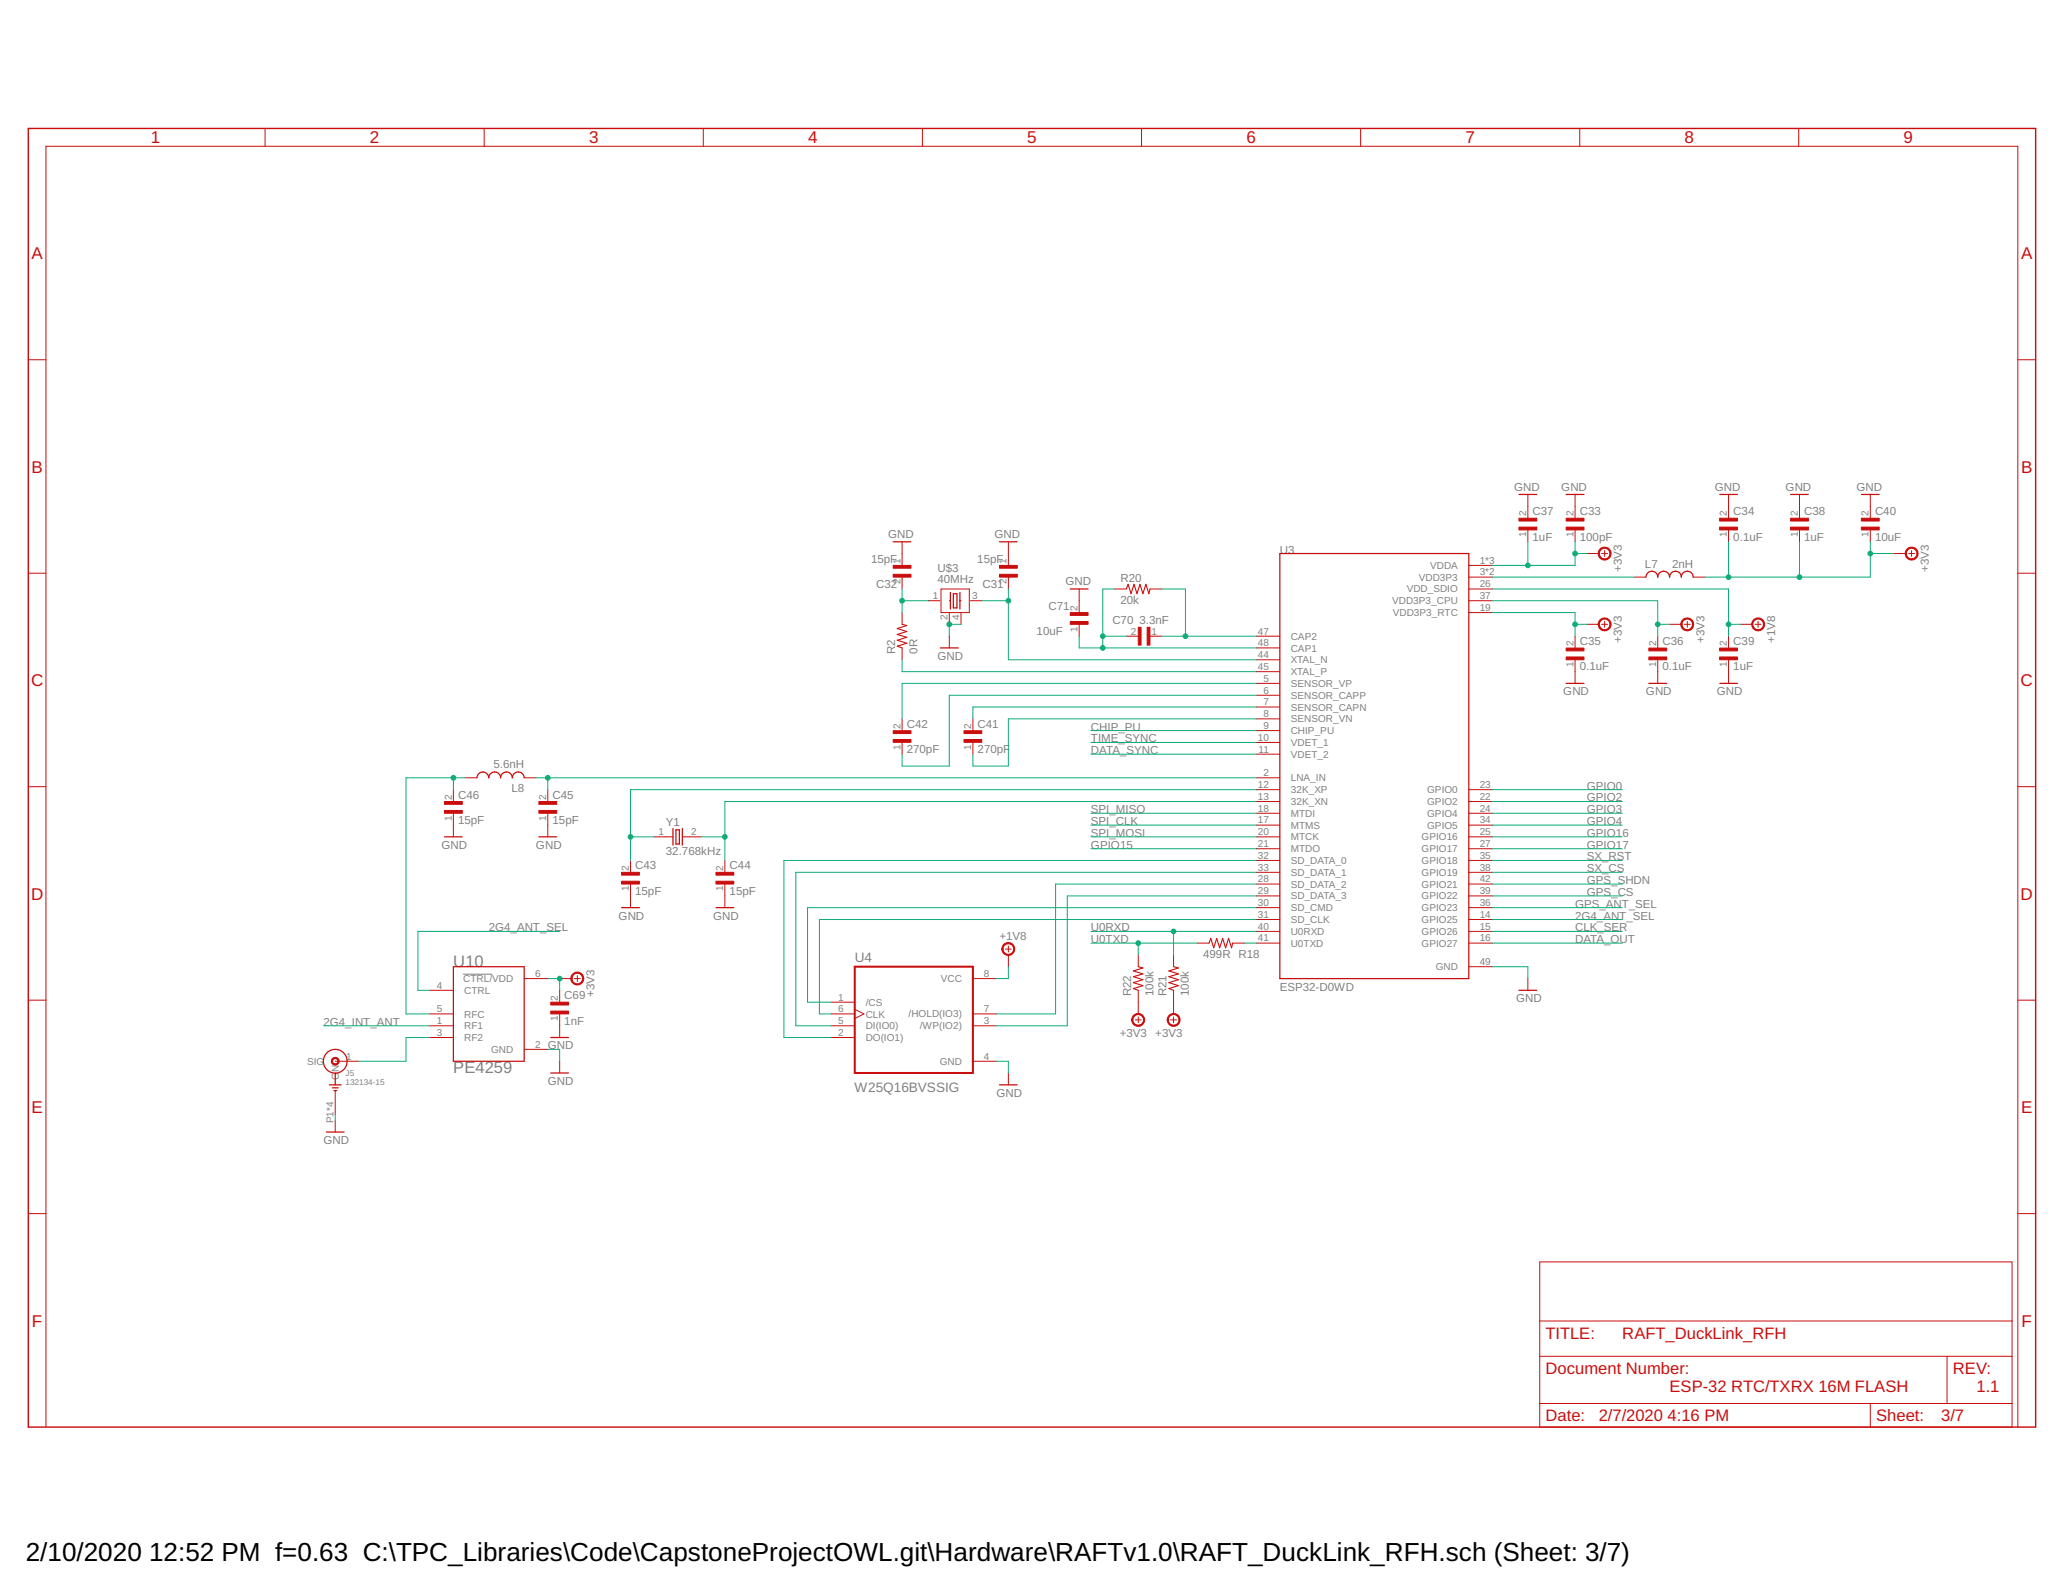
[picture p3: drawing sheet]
<svg xmlns="http://www.w3.org/2000/svg" width="279mm" height="216mm" viewBox="0 0 279 216" stroke-linecap="round" stroke-linejoin="round" font-family="sans-serif">
<path d="M62.7 132h4" fill="none" stroke="#808080" stroke-width=".14"/>
<g fill="none" stroke="#c90d0c" stroke-width=".17">
<path d="M121 73.4h2.4M135.4 73.4h2.4M144.9 79.8h2.5M173.3 75h25.6v57.5h-25.6zM205.7 67h2.4M212.1 67h2.4M222.9 78.2a.8 .8 0 0 1 .8-.8 .8 .8 0 0 1 .8 .8 .8 .8 0 0 1 .8-.8 .8 .8 0 0 1 .8 .8 .79 .79 0 0 1 .8-.8 .79 .79 0 0 1 .8 .8 .8 .8 0 0 1 .8-.8 .8 .8 0 0 1 .8 .8M232.9 67h2.4M242.5 67h2.4M252.1 67h2.4M127.4 87.8h2.4M128.7 80.2v2.3"/>
<path d="M129.1 80.4h.5v1.9h-.5zM130 80.2v2.3M212.1 92.6h2.4M223.3 92.6h2.4M232.9 92.6h2.4M60.2 113.3h2.4M64.6 105.3a.79 .79 0 0 1 .8-.7 .79 .79 0 0 1 .8 .7 .8 .8 0 0 1 .8-.7 .8 .8 0 0 1 .8 .7 .79 .79 0 0 1 .8-.7 .79 .79 0 0 1 .8 .7 .8 .8 0 0 1 .8-.7 .8 .8 0 0 1 .8 .7M73 113.3h2.4M91.1 112.2v2.3M91.5 112.4h.5v1.9h-.5zM92.4 112.2v2.3M61.4 130.9h9.6v12.8h-9.6z"/>
<path d="M84.2 122.9h2.4M97 122.9h2.4M205.7 134.1h2.4M44.2 153.3h2.4M44.6 146.9h1.6M45 147.3h.8M45.2 147.7h.4M45.4 145.3v1.6M74.6 140.5h2.4M74.6 145.3h2.4M135.4 146.9h2.4"/>
<circle cx="45.4" cy="143.7" r="1.61"/>
</g>
<g fill="none" stroke="#c90d0c" stroke-width=".14">
<path d="M35.9 17.4v2.4M65.6 17.4v2.4M95.2 17.4v2.4M124.9 17.4v2.4M154.6 17.4v2.4M184.3 17.4v2.4M214 17.4v2.4M243.6 17.4v2.4M3.8 48.7h2.4M273.3 48.7h2.4M3.8 77.6h2.4M122.2 73.4v3.2"/>
<path d="M122.2 78.2v1.6M127.4 79.8h3.9v3.2h-3.9zM136.6 73.4v3.2M136.6 78.2v1.6M146.2 79.8v3.2M151 79.8h1.5M155.7 79.8h1.7M198.9 76.6h3.2M198.9 78.2h3.2M198.9 79.8h3.2M206.9 67v3.2M206.9 71.8v1.6"/>
<path d="M213.3 67v3.2M213.3 71.8v1.6M214.9 75h1.6M216.9 75h.8M217.3 74.6v.8M221.3 78.2h1.6M229.3 78.2h1.6M234.1 67v3.2M234.1 71.8v1.6M243.7 67v3.2M243.7 71.8v1.6M253.3 67v3.2"/>
<path d="M253.3 71.8v1.6M256.5 75h1.6M258.5 75h.8M258.9 74.6v.8M273.3 77.6h2.4M122.2 83v1.6M122.2 87.8v1.6M122.2 97.4v1.6M125.7 81.4h1.6M128.6 81.4h.1M128.6 83v1.6M128.6 86.2v1.6"/>
<path d="M130 81.4h.2M130.2 83v1.6M131.4 81.4h1.6M131.8 97.4v1.6M146.2 84.6v1.6M152.5 86.2h1.7M155.7 86.2h1.7M170.1 92.6h3.2M170.1 94.2h3.2M170.1 95.8h3.2M170.1 97.4h3.2M170.1 99h3.2"/>
<path d="M170.1 89.4h3.2M170.1 91h3.2M170.1 86.2h3.2M170.1 87.8h3.2M198.9 83h3.2M198.9 81.4h3.2M213.3 86.2v1.6M213.3 89.4v3.2M214.9 84.6h1.6M216.9 84.6h.8M217.3 84.2v.8M224.5 86.2v1.6"/>
<path d="M224.5 89.4v3.2M226.1 84.6h1.6M228.1 84.6h.8M228.5 84.2v.8M234.1 86.2v1.6M234.1 89.4v3.2M235.7 84.6h1.6M237.7 84.6h.8M238.1 84.2v.8M3.8 106.6h2.4M61.4 107v1.6M61.4 110.2v3.1"/>
<path d="M63 105.3h1.6M71 105.3h1.6M74.2 107v1.6M74.2 110.2v3.1M85.4 116.5v1.7M85.4 119.7v3.2M88.6 113.3h2.5M92.4 113.3h2.6M98.2 116.5v1.7M98.2 119.7v3.2M122.2 100.6v1.6M131.8 100.6v1.6"/>
<path d="M170.1 105.3h3.2M170.1 100.6h3.2M170.1 102.2h3.2M170.1 107h3.2M170.1 108.6h3.2M170.1 111.8h3.2M170.1 110.2h3.2M170.1 113.3h3.2M170.1 115h3.2M170.1 119.7h3.2M170.1 116.5h3.2M170.1 118.2h3.2"/>
<path d="M198.9 107h3.2M198.9 108.6h3.2M198.9 111.8h3.2M198.9 110.2h3.2M198.9 113.3h3.2M198.9 115h3.2M198.9 119.7h3.2M198.9 116.5h3.2M198.9 118.2h3.2M273.3 106.6h2.4M3.8 135.5h2.4M58.2 137.3h3.2"/>
<path d="M58.2 138.9h3.2M58.2 134.1h3.2M71 132.5h3.2M75.8 132.5h1.6M75.8 134.1v1.6M75.8 137.3v3.2M77.8 132.5h.8M78.2 132.1v.8M112.6 137.3h3.2M112.6 135.7h3.2M112.6 138.9h3.2M115.8 136.7l1.2 .6-1.2 .7"/>
<path d="M131.8 137.3h3.2M131.8 138.9h3.2M131.8 132.5h3.2M136.2 128.5h.8M136.6 128.1v.8M136.6 129.3v1.6M153.8 138.1h.8M154.2 129.3v1.6M154.2 134.1v3.2M154.2 137.7v.8M158.5 138.1h.8M158.9 129.3v1.6"/>
<path d="M158.9 134.1v3.2M158.9 137.7v.8M162.1 127.7h1.6M166.9 127.7h1.7M170.1 124.5h3.2M170.1 126.2h3.2M170.1 127.7h3.2M170.1 121.3h3.2M170.1 122.9h3.2M198.9 124.5h3.2M198.9 126.2h3.2M198.9 127.7h3.2"/>
<path d="M198.9 121.3h3.2M198.9 122.9h3.2M198.9 130.9h3.2M206.9 132.5v1.6M273.3 135.5h2.4M45.4 143.7h3.2M45.4 147.7v3.2M45.4 151.7v1.6M58.2 140.5h3.2M71 142.1h3.2M75.8 143.7v1.6M112.6 140.5h3.2"/>
<path d="M131.8 143.7h3.2M136.6 145.3v1.6M3.8 164.4h2.4M208.5 170.9h64v22.4h-64zM208.5 178.9h64M273.3 164.4h2.4M6.2 193.3v-173.5h267.1v173.5M208.5 183.7h64M208.5 190.1h64M253.3 190.1v3.2M263.7 183.7v6.4"/>
</g>
<g fill="#c90d0c" stroke="#c90d0c" stroke-width=".14">
<path d="M212.1 71.4h2.4v.4h-2.4z"/>
<path d="M212.1 70.2h2.4v.4h-2.4z"/>
<path d="M232.9 71.4h2.4v.4h-2.4z"/>
<path d="M232.9 70.2h2.4v.4h-2.4z"/>
<path d="M212.1 89h2.4v.4h-2.4z"/>
<path d="M212.1 87.8h2.4v.4h-2.4z"/>
<path d="M223.3 89h2.4v.4h-2.4z"/>
<path d="M223.3 87.8h2.4v.4h-2.4z"/>
<path d="M135.4 76.6h2.4v.4h-2.4z"/>
<path d="M135.4 77.8h2.4v.4h-2.4z"/>
<path d="M121 76.6h2.4v.4h-2.4z"/>
<path d="M121 77.8h2.4v.4h-2.4z"/>
<path d="M205.7 71.4h2.4v.4h-2.4z"/>
<path d="M205.7 70.2h2.4v.4h-2.4z"/>
<path d="M242.5 71.4h2.4v.4h-2.4z"/>
<path d="M242.5 70.2h2.4v.4h-2.4z"/>
<path d="M232.9 89h2.4v.4h-2.4z"/>
<path d="M232.9 87.8h2.4v.4h-2.4z"/>
<path d="M130.6 100.2h2.4v.3h-2.4z"/>
<path d="M130.6 99h2.4v.4h-2.4z"/>
<path d="M121 100.2h2.4v.3h-2.4z"/>
<path d="M121 99h2.4v.4h-2.4z"/>
<path d="M84.2 119.4h2.4v.3h-2.4z"/>
<path d="M84.2 118.2h2.4v.3h-2.4z"/>
<path d="M97 119.4h2.4v.3h-2.4z"/>
<path d="M97 118.2h2.4v.3h-2.4z"/>
<path d="M73 109.8h2.4v.4h-2.4z"/>
<path d="M73 108.6h2.4v.3h-2.4z"/>
<path d="M60.2 109.8h2.4v.4h-2.4z"/>
<path d="M60.2 108.6h2.4v.3h-2.4z"/>
<path d="M74.6 136.9h2.4v.4h-2.4z"/>
<path d="M74.6 135.7h2.4v.4h-2.4z"/>
<path d="M155.4 85h.3v2.4h-.3z"/>
<path d="M154.2 85h.3v2.4h-.3z"/>
<path d="M144.9 84.2h2.5v.4h-2.5z"/>
<path d="M144.9 83h2.5v.4h-2.5z"/>
<path d="M252.1 71.4h2.4v.4h-2.4z"/>
<path d="M252.1 70.2h2.4v.4h-2.4z"/>
</g>
<g fill="#c90d0c" stroke="#c90d0c" stroke-width=".14">
<path d="M216.8 74.3a.89 .89 0 0 1 1.3 .3 .89 .89 0 0 1-.6 1.3 .89 .89 0 0 1-1.1-.9h.2a.71 .71 0 0 1 1-.7 .71 .71 0 0 1 .2 1.2 .71 .71 0 0 1-1.2-.3v-.2h-.2l.2-.5z" fill-rule="evenodd"/>
<path d="M258.4 74.3a.88 .88 0 0 1 1.3 .3 .88 .88 0 0 1-.6 1.2 .88 .88 0 0 1-1.1-.8h.2a.72 .72 0 0 1 1-.7 .72 .72 0 0 1 .2 1.2 .72 .72 0 0 1-1.2-.3v-.2h-.2l.1-.3z" fill-rule="evenodd"/>
<path d="M216.6 84.1a.89 .89 0 0 1 1.4 0 .89 .89 0 0 1-.4 1.3 .89 .89 0 0 1-1.2-.8h.2a.71 .71 0 0 1 1-.7 .71 .71 0 0 1 .2 1.2 .71 .71 0 0 1-1.2-.3v-.2h-.2z" fill-rule="evenodd"/>
<path d="M227.8 84.1a.88 .88 0 0 1 1.4 0 .88 .88 0 0 1-.4 1.3 .88 .88 0 0 1-1.2-.8h.2a.71 .71 0 0 1 1-.7 .71 .71 0 0 1 .2 1.2 .71 .71 0 0 1-1.2-.3v-.2h-.2z" fill-rule="evenodd"/>
<path d="M237.4 84.1a.88 .88 0 0 1 1.4 0 .88 .88 0 0 1-.4 1.3 .88 .88 0 0 1-1.2-.8h.2a.72 .72 0 0 1 1-.7 .72 .72 0 0 1 .2 1.2 .72 .72 0 0 1-1.2-.3v-.2h-.2z" fill-rule="evenodd"/>
<path d="M135.8 128a.88 .88 0 0 1 1.5 0 .88 .88 0 0 1-.5 1.4 .88 .88 0 0 1-1.1-.9h.1a.72 .72 0 0 1 1.1-.6 .72 .72 0 0 1 .1 1.2 .72 .72 0 0 1-1.1-.3l-.1-.3h-.1z" fill-rule="evenodd"/>
<path d="M45 143.3a.54 .54 0 0 1 .9 .2 .54 .54 0 0 1-.4 .7 .54 .54 0 0 1-.6-.5h.1a.37 .37 0 0 1 .6-.3 .37 .37 0 0 1 .1 .6 .37 .37 0 0 1-.6-.1l-.1-.2h-.1z" fill-rule="evenodd"/>
<path d="M77.5 132a.88 .88 0 0 1 1.4 0 .88 .88 0 0 1-.4 1.4 .88 .88 0 0 1-1.2-.9h.2a.71 .71 0 0 1 .9-.6 .71 .71 0 0 1 .3 1.1 .71 .71 0 0 1-1.2-.2v-.3h-.2z" fill-rule="evenodd"/>
<path d="M153.4 137.6a.88 .88 0 0 1 1.5 0 .88 .88 0 0 1-.5 1.4 .88 .88 0 0 1-1.1-.9h.1a.72 .72 0 0 1 1.1-.6 .72 .72 0 0 1 .1 1.3 .72 .72 0 0 1-1.1-.4l-.1-.3h-.1z" fill-rule="evenodd"/>
<path d="M158.2 137.6a.88 .88 0 0 1 1.5 0 .88 .88 0 0 1-.5 1.4 .88 .88 0 0 1-1.1-.9h.1a.72 .72 0 0 1 1-.6 .72 .72 0 0 1 .2 1.1 .72 .72 0 0 1-1.1-.2l-.1-.3h-.1z" fill-rule="evenodd"/>
</g>
<path d="M152.5 79.8l.3-.7 .4 1.3 .4-1.3 .4 1.3 .4-1.3 .4 1.3 .4-1.3 .4 1.3 .1-.6M122.2 84.6l.6 .1-1.3 .4 1.3 .4-1.3 .4 1.3 .4-1.3 .4 1.3 .4-1.3 .4 .7 .3M154.2 130.9l.6 .2-1.3 .4 1.3 .4-1.3 .4 1.3 .4-1.3 .4 1.3 .4-1.3 .4 .7 .2M158.9 130.9l.7 .2-1.3 .4 1.3 .4-1.3 .4 1.3 .4-1.3 .4 1.3 .4-1.3 .4 .6 .2M163.7 127.7l.3-.6 .4 1.3 .4-1.3 .4 1.3 .4-1.3 .4 1.3 .4-1.3 .4 1.3 .1-.7" fill="none" stroke="#c90d0c" stroke-width=".15"/>
<path d="M115.8 130.9h16v14.4h-16z" fill="none" stroke="#c90d0c" stroke-width=".28"/>
<path d="M3.8 17.4h271.9v175.9h-271.9z" fill="none" stroke="#c90d0c" stroke-width=".19"/>
<g fill="none" stroke="#0dab76" stroke-width=".14">
<path d="M122.2 79.8v3.2M136.6 79.8v9.6h33.5M151 79.8h-1.6v8M157.4 79.8h3.1v6.4M202.1 79.8h32v6.4M202.1 78.2h19.2M206.9 73.4v3.2M213.3 73.4v3.2h-11.2M213.3 75h1.6M234.1 73.4v4.8M243.7 73.4v4.8M253.3 75h3.2"/>
<path d="M253.3 73.4v4.8h-22.4M122.2 81.4h3.5M122.2 89.4v1.6h47.9M130.2 84.6h-1.6v1.6M133 81.4h3.6M146.2 86.2v1.6h23.9M147.7 99h22.4M149.4 86.2h3.1M157.4 86.2h12.7M170.1 94.2h-41.5v9.6h-6.4v-1.6M170.1 97.4h-33.5v6.4h-4.8v-1.6M170.1 95.8h-38.3v1.6"/>
<path d="M170.1 92.6h-47.9v4.8M202.1 83h11.2v3.2M202.1 81.4h22.4v4.8M213.3 84.6h1.6M224.5 84.6h1.6M234.1 84.6h1.6M61.4 105.3v1.7M63 105.3h-8v32h3.2M72.6 105.3h97.5M74.2 105.3v1.7M85.4 113.3h3.2M95 113.3h3.2"/>
<path d="M147.7 110.2h22.4M147.7 111.8h22.4M147.7 113.3h22.4M147.7 115h22.4M147.7 100.6h22.4M147.7 102.2h22.4M170.1 107h-84.7v9.5M170.1 108.6h-71.9v7.9M170.1 118.2h-62.3v20.7h4.8M170.1 119.7h-27.1v17.6h-8M170.1 116.5h-63.9v24h6.4M202.1 107h17.6"/>
<path d="M202.1 108.6h17.6M202.1 110.2h17.6M202.1 111.8h17.6M202.1 113.3h17.6M202.1 115h17.6M202.1 118.2h17.6M202.1 119.7h17.6M202.1 116.5h17.6M43.8 138.9h14.4M74.2 132.5h1.6v1.6M75.8 126.2h-19.2v7.9h1.6M136.6 130.9v1.6h-1.6"/>
<path d="M147.7 126.2h22.4M147.7 127.7h14.4M154.2 127.7v1.6M158.9 126.2v3.1M168.6 127.7h1.5M170.1 121.3h-25.6v17.6h-9.5M170.1 122.9h-60.7v12.8h3.2M170.1 124.5h-59.1v12.8h1.6M202.1 130.9h4.8v1.6M202.1 121.3h17.6M202.1 126.2h17.6M202.1 127.7h17.6"/>
<path d="M202.1 122.9h17.6M202.1 124.5h17.6M45.4 150.9v.8M58.2 140.5h-3.2v3.2h-6.4M74.2 142.1h1.6v1.6M135 143.7h1.6v1.6"/>
</g>
<g fill="#0dab76" stroke="#0dab76" stroke-width=".14">
<circle cx="128.6" cy="84.6" r=".32"/>
<circle cx="213.3" cy="75" r=".32"/>
<circle cx="206.9" cy="76.6" r=".32"/>
<circle cx="213.3" cy="84.6" r=".32"/>
<circle cx="224.5" cy="84.6" r=".32"/>
<circle cx="253.3" cy="75" r=".32"/>
<circle cx="243.7" cy="78.2" r=".32"/>
<circle cx="234.1" cy="78.2" r=".32"/>
<circle cx="75.8" cy="132.5" r=".32"/>
<circle cx="234.1" cy="84.6" r=".32"/>
<circle cx="136.6" cy="81.4" r=".32"/>
<circle cx="158.9" cy="126.2" r=".32"/>
<circle cx="154.2" cy="127.7" r=".32"/>
<circle cx="122.2" cy="81.4" r=".32"/>
<circle cx="85.4" cy="113.3" r=".32"/>
<circle cx="98.2" cy="113.3" r=".32"/>
<circle cx="61.4" cy="105.3" r=".32"/>
<circle cx="74.2" cy="105.3" r=".32"/>
<circle cx="160.5" cy="86.2" r=".32"/>
<circle cx="149.4" cy="86.2" r=".32"/>
<circle cx="149.4" cy="87.8" r=".32"/>
</g>
<g font-size="3.5">
<text x="3.5" y="211.4">2/10/2020</text>
<text x="20.2" y="211.4">12:52 PM f=0.63 C:\TPC_Libraries\Code\CapstoneProjectOWL.git\Hardware\RAFTv1.0\RAFT_DuckLink_RFH.sch (Sheet: 3/7)</text>
</g>
<g font-size="2.3" fill="#c90d0c">
<text x="20.4" y="19.4">1</text>
<text x="50.1" y="19.4">2</text>
<text x="79.8" y="19.4">3</text>
<text x="109.4" y="19.4">4</text>
<text x="139.1" y="19.4">5</text>
<text x="168.8" y="19.4">6</text>
<text x="198.5" y="19.4">7</text>
<text x="228.1" y="19.4">8</text>
<text x="257.8" y="19.4">9</text>
<text x="4.3" y="35.1">A</text>
<text x="273.7" y="35.1">A</text>
<text x="4.3" y="64">B</text>
<text x="273.7" y="64">B</text>
<text x="4.2" y="92.9">C</text>
<text x="273.7" y="92.9">C</text>
<text x="4.2" y="121.8">D</text>
<text x="273.7" y="121.8">D</text>
<text x="4.3" y="150.8">E</text>
<text x="273.7" y="150.8">E</text>
<text x="4.3" y="179.7">F</text>
<text x="273.8" y="179.7">F</text>
</g>
<g font-size="2.2" fill="#808080">
<text x="61.4" y="130.9">U10</text>
<text x="61.4" y="145.3">PE4259</text>
</g>
<g font-size="2.2" fill="#c90d0c">
<text x="209.3" y="181.3">TITLE:</text>
<text x="219.7" y="181.3">RAFT_DuckLink_RFH</text>
<text x="209.3" y="186.1">Document Number:</text>
<text x="226.1" y="188.5">ESP-32 RTC/TXRX 16M FLASH</text>
<text x="264.5" y="186.1">REV:</text>
<text x="267.7" y="188.5">1.1</text>
<text x="209.3" y="192.5">Date:</text>
<text x="216.5" y="192.5">2/7/2020</text>
<text x="225.9" y="192.5">4:16 PM</text>
<text x="254.1" y="192.5">Sheet:</text>
<text x="262.9" y="192.5">3/7</text>
</g>
<g font-size="1.8" fill="#808080">
<text x="115.8" y="130.3">U4</text>
<text x="115.7" y="147.9">W25Q16BVSSIG</text>
</g>
<g font-size="1.6" fill="#808080">
<text x="205.1" y="66.5">GND</text>
<text x="207.6" y="69.8">C37</text>
<text x="211.4" y="66.5">GND</text>
<text x="214" y="69.8">C33</text>
<text x="232.2" y="66.5">GND</text>
<text x="234.8" y="69.8">C34</text>
<text x="241.8" y="66.5">GND</text>
<text x="244.3" y="69.8">C38</text>
<text x="251.4" y="66.5">GND</text>
<text x="253.9" y="69.8">C40</text>
<text x="118" y="76.3">15pF</text>
<text x="120.3" y="72.9">GND</text>
<text x="127" y="77.5">U$3</text>
<text x="132.4" y="76.3">15pF</text>
<text x="134.7" y="72.9">GND</text>
<text x="173.3" y="75">U3</text>
<text x="207.6" y="73.2">1uF</text>
<text x="214" y="73.2">100pF</text>
<text x="219.6" y="77.5" transform="rotate(-90 219.6 77.5)">+3V3</text>
<text x="222.8" y="76.9">L7</text>
<text x="226.5" y="76.9">2nH</text>
<text x="234.8" y="73.2">0.1uF</text>
<text x="244.3" y="73.2">1uF</text>
<text x="253.9" y="73.2">10uF</text>
<text x="261.2" y="77.5" transform="rotate(-90 261.2 77.5)">+3V3</text>
<text x="118.7" y="79.7">C32</text>
<text x="127" y="79">40MHz</text>
<text x="133.1" y="79.7">C31</text>
<text x="142" y="82.6">C71</text>
<text x="144.3" y="79.3">GND</text>
<text x="151.8" y="81.9">20k</text>
<text x="151.8" y="78.8">R20</text>
<text x="121.2" y="88.6" transform="rotate(-90 121.2 88.6)">R2</text>
<text x="124.2" y="88.6" transform="rotate(-90 124.2 88.6)">0R</text>
<text x="127" y="89.4">GND</text>
<text x="140.4" y="86">10uF</text>
<text x="150.7" y="84.5">C70</text>
<text x="154.3" y="84.5">3.3nF</text>
<text x="214" y="87.4">C35</text>
<text x="219.6" y="87.1" transform="rotate(-90 219.6 87.1)">+3V3</text>
<text x="225.2" y="87.4">C36</text>
<text x="230.8" y="87.1" transform="rotate(-90 230.8 87.1)">+3V3</text>
<text x="234.8" y="87.4">C39</text>
<text x="240.4" y="87.1" transform="rotate(-90 240.4 87.1)">+1V8</text>
<text x="211.7" y="94.2">GND</text>
<text x="214" y="90.8">0.1uF</text>
<text x="222.9" y="94.2">GND</text>
<text x="225.2" y="90.8">0.1uF</text>
<text x="232.5" y="94.2">GND</text>
<text x="234.8" y="90.8">1uF</text>
<text x="122.8" y="102">270pF</text>
<text x="122.8" y="98.6">C42</text>
<text x="132.4" y="102">270pF</text>
<text x="132.4" y="98.6">C41</text>
<text x="147.8" y="100.6">TIME_SYNC</text>
<text x="147.8" y="99">CHIP_PU</text>
<text x="66.8" y="104.1">5.6nH</text>
<text x="69.3" y="107.3">L8</text>
<text x="147.8" y="102.2">DATA_SYNC</text>
<text x="214.9" y="107">GPIO0</text>
<text x="62" y="111.6">15pF</text>
<text x="62" y="108.2">C46</text>
<text x="74.8" y="111.6">15pF</text>
<text x="74.8" y="108.2">C45</text>
<text x="90.2" y="111.9">Y1</text>
<text x="147.8" y="113.4">SPI_MOSI</text>
<text x="147.8" y="111.8">SPI_CLK</text>
<text x="147.8" y="110.2">SPI_MISO</text>
<text x="214.9" y="108.6">GPIO2</text>
<text x="214.9" y="110.2">GPIO3</text>
<text x="214.9" y="111.8">GPIO4</text>
<text x="214.9" y="113.4">GPIO16</text>
<text x="59.8" y="115">GND</text>
<text x="72.6" y="115">GND</text>
<text x="86" y="117.7">C43</text>
<text x="90.2" y="115.7">32.768kHz</text>
<text x="98.8" y="117.7">C44</text>
<text x="147.8" y="115">GPIO15</text>
<text x="214.9" y="115">GPIO17</text>
<text x="214.9" y="118.1">SX_CS</text>
<text x="214.9" y="119.7">GPS_SHDN</text>
<text x="214.9" y="116.5">SX_RST</text>
<text x="83.8" y="124.5">GND</text>
<text x="86" y="121.2">15pF</text>
<text x="96.6" y="124.5">GND</text>
<text x="98.8" y="121.2">15pF</text>
<text x="213.3" y="124.5">2G4_ANT_SEL</text>
<text x="213.3" y="122.9">GPS_ANT_SEL</text>
<text x="214.9" y="121.3">GPS_CS</text>
<text x="66.2" y="126.1">2G4_ANT_SEL</text>
<text x="135.4" y="127.3">+1V8</text>
<text x="147.8" y="126.1">U0RXD</text>
<text x="147.8" y="127.7">U0TXD</text>
<text x="162.9" y="129.8">499R R18</text>
<text x="213.3" y="126.1">CLK_SER</text>
<text x="213.3" y="127.7">DATA_OUT</text>
<text x="76.4" y="135.3">C69</text>
<text x="80.5" y="135" transform="rotate(-90 80.5 135)">+3V3</text>
<text x="153.2" y="134.9" transform="rotate(-90 153.2 134.9)">R22</text>
<text x="156.2" y="134.9" transform="rotate(-90 156.2 134.9)">100k</text>
<text x="158" y="134.9" transform="rotate(-90 158 134.9)">R21</text>
<text x="161" y="134.9" transform="rotate(-90 161 134.9)">100k</text>
<text x="173.3" y="134.2">ESP32-D0WD</text>
<text x="205.3" y="135.7">GND</text>
<text x="43.8" y="138.9">2G4_INT_ANT</text>
<text x="74.2" y="142.1">GND</text>
<text x="76.4" y="138.8">1nF</text>
<text x="151.7" y="140.5">+3V3</text>
<text x="156.5" y="140.5">+3V3</text>
<text x="74.2" y="146.9">GND</text>
<text x="135" y="148.5">GND</text>
<text x="43.8" y="154.9">GND</text>
</g>
<g font-size="1.4" fill="#808080">
<text x="206.7" y="70" transform="rotate(-90 206.7 70)">2</text>
<text x="213.1" y="70" transform="rotate(-90 213.1 70)">2</text>
<text x="233.9" y="70" transform="rotate(-90 233.9 70)">2</text>
<text x="243.5" y="70" transform="rotate(-90 243.5 70)">2</text>
<text x="253.1" y="70" transform="rotate(-90 253.1 70)">2</text>
<text x="121.9" y="76.3" transform="rotate(-90 121.9 76.3)">1</text>
<text x="136.3" y="76.3" transform="rotate(-90 136.3 76.3)">1</text>
<text x="193.7" y="77">VDDA</text>
<text x="200.4" y="76.3">1*3</text>
<text x="200.4" y="77.9">3*2</text>
<text x="206.7" y="72.8" transform="rotate(-90 206.7 72.8)">1</text>
<text x="213.1" y="72.8" transform="rotate(-90 213.1 72.8)">1</text>
<text x="233.9" y="72.8" transform="rotate(-90 233.9 72.8)">1</text>
<text x="243.5" y="72.8" transform="rotate(-90 243.5 72.8)">1</text>
<text x="253.1" y="72.8" transform="rotate(-90 253.1 72.8)">1</text>
<text x="121.9" y="79.2" transform="rotate(-90 121.9 79.2)">2</text>
<text x="126.3" y="81.1">1</text>
<text x="128.3" y="84" transform="rotate(-90 128.3 84)">2</text>
<text x="129.9" y="84" transform="rotate(-90 129.9 84)">4</text>
<text x="131.6" y="81.1">3</text>
<text x="136.3" y="79.2" transform="rotate(-90 136.3 79.2)">2</text>
<text x="145.9" y="82.7" transform="rotate(-90 145.9 82.7)">2</text>
<text x="188.5" y="81.8">VDD3P3_CPU</text>
<text x="188.6" y="83.4">VDD3P3_RTC</text>
<text x="190.5" y="80.2">VDD_SDIO</text>
<text x="192.2" y="78.6">VDD3P3</text>
<text x="200.4" y="82.7">19</text>
<text x="200.4" y="79.5">26</text>
<text x="200.4" y="81.1">37</text>
<text x="145.9" y="85.6" transform="rotate(-90 145.9 85.6)">1</text>
<text x="153.2" y="85.9">2</text>
<text x="156" y="85.9">1</text>
<text x="170.3" y="89.1">44</text>
<text x="170.3" y="85.9">47</text>
<text x="170.3" y="87.5">48</text>
<text x="174.8" y="89.8">XTAL_N</text>
<text x="174.8" y="86.6">CAP2</text>
<text x="174.8" y="88.2">CAP1</text>
<text x="213.1" y="87.5" transform="rotate(-90 213.1 87.5)">2</text>
<text x="224.3" y="87.5" transform="rotate(-90 224.3 87.5)">2</text>
<text x="233.9" y="87.5" transform="rotate(-90 233.9 87.5)">2</text>
<text x="170.3" y="90.7">45</text>
<text x="171.1" y="92.3">5</text>
<text x="171.1" y="93.9">6</text>
<text x="171.1" y="95.5">7</text>
<text x="174.8" y="93">SENSOR_VP</text>
<text x="174.8" y="94.6">SENSOR_CAPP</text>
<text x="174.8" y="91.4">XTAL_P</text>
<text x="213.1" y="90.4" transform="rotate(-90 213.1 90.4)">1</text>
<text x="224.3" y="90.4" transform="rotate(-90 224.3 90.4)">1</text>
<text x="233.9" y="90.4" transform="rotate(-90 233.9 90.4)">1</text>
<text x="121.9" y="101.5" transform="rotate(-90 121.9 101.5)">1</text>
<text x="121.9" y="98.7" transform="rotate(-90 121.9 98.7)">2</text>
<text x="131.5" y="101.5" transform="rotate(-90 131.5 101.5)">1</text>
<text x="131.5" y="98.7" transform="rotate(-90 131.5 98.7)">2</text>
<text x="170.3" y="100.3">10</text>
<text x="170.5" y="101.9">11</text>
<text x="171.1" y="97.1">8</text>
<text x="171.1" y="98.7">9</text>
<text x="174.8" y="96.2">SENSOR_CAPN</text>
<text x="174.8" y="97.8">SENSOR_VN</text>
<text x="174.8" y="99.4">CHIP_PU</text>
<text x="174.8" y="101">VDET_1</text>
<text x="170.3" y="106.7">12</text>
<text x="171.1" y="105.1">2</text>
<text x="174.8" y="105.8">LNA_IN</text>
<text x="174.8" y="102.6">VDET_2</text>
<text x="174.8" y="107.4">32K_XP</text>
<text x="193.3" y="107.4">GPIO0</text>
<text x="200.4" y="106.7">23</text>
<text x="61.2" y="111.1" transform="rotate(-90 61.2 111.1)">1</text>
<text x="61.2" y="108.3" transform="rotate(-90 61.2 108.3)">2</text>
<text x="74" y="111.1" transform="rotate(-90 74 111.1)">1</text>
<text x="74" y="108.3" transform="rotate(-90 74 108.3)">2</text>
<text x="89.2" y="113.1">1</text>
<text x="93.6" y="113.1">2</text>
<text x="170.3" y="108.3">13</text>
<text x="170.3" y="111.5">17</text>
<text x="170.3" y="109.9">18</text>
<text x="170.3" y="113.1">20</text>
<text x="174.8" y="109">32K_XN</text>
<text x="174.8" y="112.2">MTMS</text>
<text x="174.8" y="110.6">MTDI</text>
<text x="174.8" y="113.8">MTCK</text>
<text x="192.5" y="113.8">GPIO16</text>
<text x="193.3" y="109">GPIO2</text>
<text x="193.3" y="110.6">GPIO4</text>
<text x="193.3" y="112.2">GPIO5</text>
<text x="200.4" y="108.3">22</text>
<text x="200.4" y="109.9">24</text>
<text x="200.4" y="113.1">25</text>
<text x="200.4" y="111.5">34</text>
<text x="85.2" y="117.9" transform="rotate(-90 85.2 117.9)">2</text>
<text x="98" y="117.9" transform="rotate(-90 98 117.9)">2</text>
<text x="170.3" y="114.7">21</text>
<text x="170.3" y="119.5">28</text>
<text x="170.3" y="116.3">32</text>
<text x="170.3" y="117.9">33</text>
<text x="174.8" y="115.4">MTDO</text>
<text x="174.8" y="117">SD_DATA_0</text>
<text x="174.8" y="118.6">SD_DATA_1</text>
<text x="192.5" y="115.4">GPIO17</text>
<text x="192.5" y="117">GPIO18</text>
<text x="192.5" y="118.6">GPIO19</text>
<text x="200.4" y="114.7">27</text>
<text x="200.4" y="116.3">35</text>
<text x="200.4" y="117.9">38</text>
<text x="200.4" y="119.5">42</text>
<text x="85.2" y="120.7" transform="rotate(-90 85.2 120.7)">1</text>
<text x="98" y="120.7" transform="rotate(-90 98 120.7)">1</text>
<text x="170.3" y="121.1">29</text>
<text x="170.3" y="122.7">30</text>
<text x="170.3" y="124.3">31</text>
<text x="170.3" y="125.9">40</text>
<text x="174.8" y="120.2">SD_DATA_2</text>
<text x="174.8" y="121.8">SD_DATA_3</text>
<text x="174.8" y="123.4">SD_CMD</text>
<text x="174.8" y="125">SD_CLK</text>
<text x="192.5" y="125">GPIO25</text>
<text x="192.5" y="123.4">GPIO23</text>
<text x="192.5" y="121.8">GPIO22</text>
<text x="192.5" y="120.2">GPIO21</text>
<text x="200.4" y="124.3">14</text>
<text x="200.4" y="125.9">15</text>
<text x="200.4" y="122.7">36</text>
<text x="200.4" y="121.1">39</text>
<text x="170.3" y="127.5">41</text>
<text x="174.8" y="126.6">U0RXD</text>
<text x="174.8" y="128.2">U0TXD</text>
<text x="192.5" y="126.6">GPIO26</text>
<text x="192.5" y="128.2">GPIO27</text>
<text x="194.5" y="131.4">GND</text>
<text x="200.4" y="127.5">16</text>
<text x="200.4" y="130.7">49</text>
<text x="59.2" y="133.9">4</text>
<text x="59.2" y="137.1">5</text>
<text x="62.7" y="133">CTRL/VDD</text>
<text x="62.9" y="134.6">CTRL</text>
<text x="62.9" y="137.8">RFC</text>
<text x="72.5" y="132.3">6</text>
<text x="75.6" y="135.5" transform="rotate(-90 75.6 135.5)">2</text>
<text x="113.5" y="137.1">6</text>
<text x="113.5" y="135.5">1</text>
<text x="117.2" y="137.8">CLK</text>
<text x="117.2" y="136.2">/CS</text>
<text x="123.1" y="137.8">/HOLD(IO3)</text>
<text x="127.4" y="133">VCC</text>
<text x="133.2" y="137.1">7</text>
<text x="133.2" y="132.3">8</text>
<text x="46.9" y="143.5">1</text>
<text x="59.2" y="138.7">1</text>
<text x="59.2" y="140.3">3</text>
<text x="62.9" y="139.4">RF1</text>
<text x="62.9" y="141">RF2</text>
<text x="66.5" y="142.6">GND</text>
<text x="72.5" y="141.9">2</text>
<text x="75.6" y="138.3" transform="rotate(-90 75.6 138.3)">1</text>
<text x="113.5" y="138.7">5</text>
<text x="113.5" y="140.3">2</text>
<text x="117.2" y="139.4">DI(IO0)</text>
<text x="117.2" y="141">DO(IO1)</text>
<text x="124.6" y="139.4">/WP(IO2)</text>
<text x="133.2" y="138.7">3</text>
<text x="133.2" y="143.5">4</text>
<text x="41.6" y="144.2">SIG</text>
<text x="45.9" y="146.3" transform="rotate(-90 45.9 146.3)">GND</text>
<text x="127.3" y="144.2">GND</text>
<text x="45.2" y="152.2" transform="rotate(-90 45.2 152.2)">P1*4</text>
</g>
<g font-size="1.1" fill="#808080">
<text x="46.8" y="146.9">132134-15</text>
<text x="46.8" y="145.7">J5</text>
</g>
</svg>
